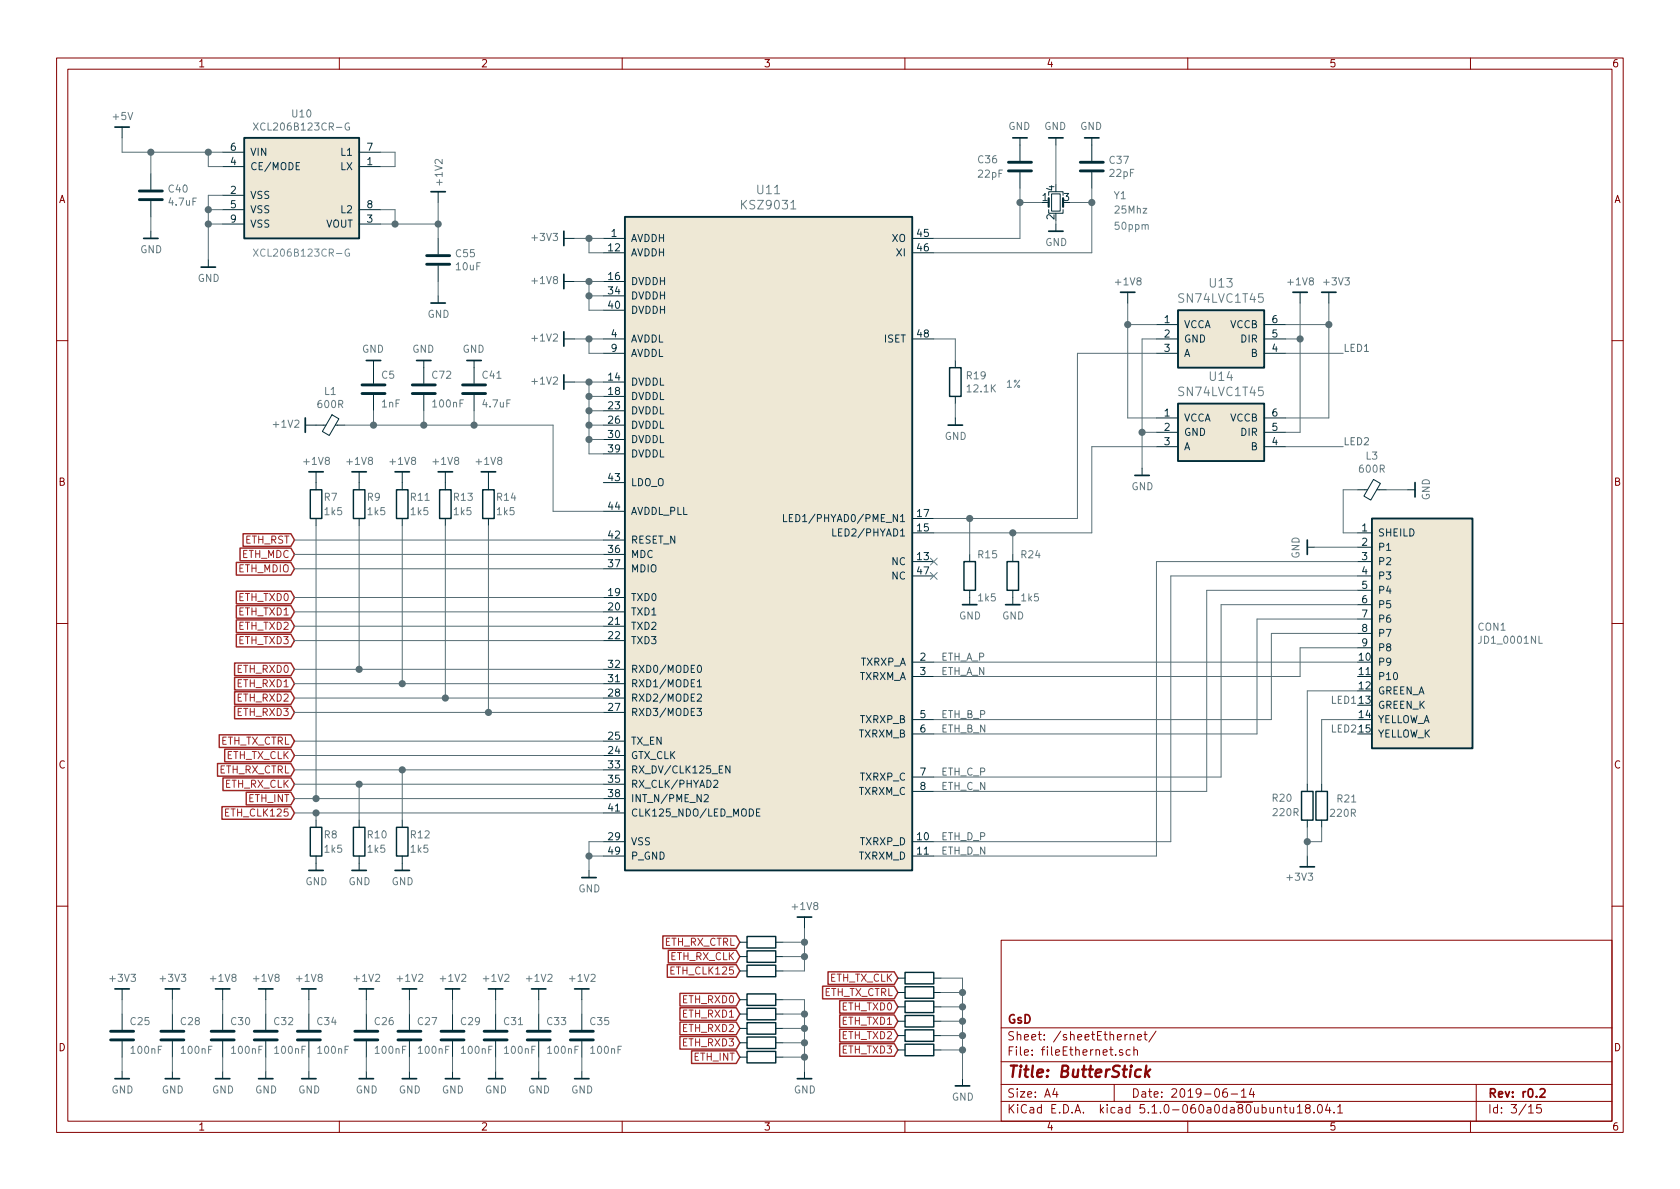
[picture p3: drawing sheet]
<svg xmlns="http://www.w3.org/2000/svg" width="297mm" height="210mm" viewBox="0 0 297 210" stroke-linecap="round" stroke-linejoin="round" font-family="sans-serif">
<g fill="none" stroke="#840000" stroke-width=".18">
<path d="M10 10.3h277v189.9h-277zM12 12.2h273v186.1h-273zM60 10.3v1.9M110 10.3v1.9M160 10.3v1.9M210 10.3v1.9M260 10.3v1.9M10 60.2h2M285 60.2h2M10 110.3h2M285 110.3h2M10 160.2h2"/>
<path d="M177 166.3h108v32h-108zM285 160.2h2M60 198.3v1.9M110 198.3v1.9M160 198.3v1.9M177 194.8h108M177 191.8h108M177 187.8h108M177 181.8h108M186.5 192.5l-.4 1h1M186.8 193v1M197 191.8v3"/>
<path d="M198.5 185.7l-.4-.1-.2 .2 .1 .2 .5 .2v.3h-.6M199.8 185.7l-.4-.1-.3 .3 .1 .6 .2 .1 .4-.1M199.8 183.1l.1-.1a.37 .37 0 0 1 .6 .1v.8M199.8 182.9v1M200.5 185.7l.2-.1 .3 .1 .1 .9M200.5 185.1v1.5M201.1 183.4l.7-.1v-.3l-.5-.1-.2 .2 .1 .7h.6M202.3 182.9h.5M202.5 182.4v1.3l.3 .2M204.4 182.3l-1.3 2M210 198.3v1.9M216.9 192.5a.62 .62 0 0 0-.7 .7l.1 .7 .2 .1 .5-.1v-.5l-.1-.2-.4-.1-.3 .3"/>
<path d="M217.7 193.5h1.1M219.5 193l.4-.5v1.5M219.5 194h.8M221.3 192.5l-.4 1h.9M221.6 193v1M225.9 196l.2-.2 .3 .1 .1 .9M227 195.8h.6M227.2 195.3v1.3l.4 .2M228.1 195.8l.1 .9 .3 .1 .2-.1M228.7 195.8v1M229.4 195.8l.4-.5v1.5M229.4 196.8h.8"/>
<path d="M231.1 196l-.3-.3 .1-.3a.48 .48 0 0 1 .7 .1l-.1 .4a.52 .52 0 0 0-.6 .2 .52 .52 0 0 0 0 .6l.5 .1 .2-.1v-.4l-.2-.3M232.3 196.7v.1M233.1 195.4l.2-.1a.8 .8 0 0 1 .5 .8 .8 .8 0 0 1-.5 .7 1 1 0 0 1-.2-1.4zM234.7 195.2l-.3 1.1h.9M235.1 195.8v1M235.9 196.7v.1M236.5 195.8l.4-.5v1.5M236.5 196.8h.9M260 198.3v1.9M261 191.8v6.5M270.3 195.8l.4-.5v1.5M270.3 196.8h.8"/>
<path d="M272.5 195.3h-.7l-.1 .7 .2-.1 .5 .1 .1 .2v.5l-.2 .1-.6-.1"/>
</g>
<path d="M272.3 192.7l.2-.2h.4l.2 .2 .1 .3-1 1h1" fill="none" stroke="#840000" stroke-width=".3"/>
<path d="M201.7 189.2a.68 .68 0 0 0-1 .3v.8l.3 .1 .6-.1M202.7 188.4l-.3 2M202.7 189.7l.5 .7M203.4 189.1l-.9 .8" fill="none" stroke="#840000" stroke-width=".41"/>
<g fill="#eee8d5" stroke="#eee8d5" stroke-width=".18">
<path d="M110.5 38.3h50.8v115.6h-50.8z"/>
<path d="M242.6 91.7h17.7v40.6h-17.7z"/>
<path d="M208.3 71.4h15.2v10.1h-15.2z"/>
<path d="M208.3 54.9h15.2v10.1h-15.2z"/>
<path d="M43.2 24.4h20.3v17.8h-20.3z"/>
</g>
<path d="M43.2 24.4h20.3v17.8h-20.3zM110.5 38.3h50.8v115.6h-50.8zM208.3 54.9h15.2v10.1h-15.2zM208.3 71.4h15.2v10.1h-15.2zM242.6 91.7h17.7v40.6h-17.7z" fill="none" stroke="#002b36" stroke-width=".33"/>
<g fill="none" stroke="#002b36" stroke-width=".18">
<path d="M21.6 22.5v1.9M26.7 30.7v2.8M26.7 35.6v2.7M39.4 29.5h3.8M39.4 34.5h3.8M39.4 39.6h3.8M39.4 37.1h3.8M39.4 26.9h3.8M63.5 29.5h3.8M63.5 39.6h3.8M63.5 37.1h3.8M63.5 26.9h3.8"/>
<path d="M77.5 33.9v1.9M180.3 24.4v4M180.3 30.5v2.8M185.4 37.1v.6h2.6v-.6M185.4 34.5v-.6h2.6v.6M185.9 34.3h1.6v3h-1.6zM186.7 24.4v1.2M186.7 39.6v1.3M193 24.4v4M193 30.5v2.8M26.7 40.9v1.3M36.8 46v1.2"/>
<path d="M77.5 42.2v2.8M77.5 47v2.8M77.5 52.3v1.3M99.7 42.2h1.9M99.7 49.8h1.9M99.7 59.9h1.9M106.7 42.2h3.8M106.7 44.7h3.8M106.7 49.8h3.8M106.7 52.3h3.8M106.7 59.9h3.8M106.7 54.9h3.8"/>
<path d="M161.3 42.2h3.8M161.3 44.7h3.8M161.3 59.9h3.8M199.4 51.7v1.9M204.5 59.9h3.8M204.5 57.4h3.8M223.5 59.9h3.8M223.5 57.4h3.8M229.9 51.7v1.9M234.9 51.7v1.9M54 75.2h3.6M58.7 73.3l1.2 .8-1.7 2.9-1.2-.7z"/>
<path d="M59.3 75.2h1.7M66 63.7v4.1M66 69.8v2.8M74.9 63.7v4.1M74.9 69.8v2.8M83.8 63.7v4.1M83.8 69.8v2.8M99.7 67.6h1.9M106.7 67.6h3.8M106.7 70.1h3.8M106.7 72.6h3.8M106.7 75.2h3.8"/>
<path d="M106.7 77.7h3.8M106.7 62.5h3.8M168.9 63.7v1.3M168.9 70.1v1.3M168.9 73.9v1.3M204.5 62.5h3.8M204.5 73.9h3.8M204.5 76.4h3.8M204.5 79h3.8M223.5 62.5h3.8M223.5 73.9h3.8M223.5 76.4h3.8"/>
<path d="M223.5 79h3.8M55.9 83.4v3.2M55.9 91.7v1.3M63.5 83.4v3.2M63.5 91.7v1.3M71.1 83.4v3.2M71.1 91.7v1.3M78.7 83.4v3.2M78.7 91.7v1.3M86.4 83.4v3.2M86.4 91.7v1.3M106.7 98h3.8"/>
<path d="M106.7 80.3h3.8M106.7 95.5h3.8M106.7 85.3h3.8M106.7 90.4h3.8M161.3 99.3h3.8M161.3 94.2h3.8M161.3 91.7h3.8M171.4 98v1.3M179.1 98v1.3M201.9 82.8v1.3M231.1 96.8h1.3M240 99.3h2.6"/>
<path d="M240 94.2h2.6M240 96.8h2.6M240 86.6h1.8M242.8 84.8l1.3 .7-1.7 2.9-1.3-.7zM243.5 86.6h1.6M248.9 86.6h1.3M106.7 105.7h3.8M106.7 108.2h3.8M106.7 110.7h3.8M106.7 113.3h3.8M106.7 118.4h3.8M106.7 100.6h3.8"/>
<path d="M161.3 117.1h3.8M161.3 119.6h3.8M161.3 101.8h3.8M171.4 104.4v2.5M179.1 104.4v2.5M240 101.8h2.6M240 104.4h2.6M240 106.9h2.6M240 109.5h2.6M240 112h2.6M240 114.5h2.6M106.7 133.6h3.8"/>
<path d="M106.7 131.1h3.8M106.7 126h3.8M106.7 123.4h3.8M106.7 120.9h3.8M106.7 136.1h3.8M106.7 138.7h3.8M161.3 127.2h3.8M161.3 129.8h3.8M161.3 137.4h3.8M161.3 139.9h3.8M231.1 138.7v1.2M233.7 138.7v1.2"/>
<path d="M55.9 145v1.3M55.9 151.4v2.5M63.5 145v1.3M63.5 151.4v2.5M71.1 145v1.3M71.1 151.4v2.5M104.1 153.9v1.3M106.7 148.8h3.8M106.7 151.4h3.8M106.7 141.2h3.8M106.7 143.8h3.8M161.3 148.8h3.8"/>
<path d="M161.3 151.4h3.8M231.1 145v1.3M231.1 151.4v1.9M233.7 145v1.3M21.6 174.9v1.9M21.6 179.3v2.8M30.5 174.9v1.9M30.5 179.3v2.8M39.4 174.9v1.9M39.4 179.3v2.8M47 174.9v1.9M47 179.3v2.8"/>
<path d="M54.6 174.9v1.9M54.6 179.3v2.8M64.8 174.9v1.9M64.8 179.3v2.8M72.4 174.9v1.9M72.4 179.3v2.8M80 174.9v1.9M80 179.3v2.8M87.6 174.9v1.9M87.6 179.3v2.8M95.2 174.9v1.9M95.2 179.3v2.8"/>
<path d="M102.9 174.9v1.9M102.9 179.3v2.8M130.8 176.8h1.3M130.8 179.3h1.3M130.8 171.7h1.3M130.8 169.2h1.3M130.8 166.6h1.3M137.2 176.8h1.2M137.2 179.3h1.2M137.2 171.7h1.2M137.2 169.2h1.2M137.2 166.6h1.2"/>
<path d="M142.2 162.2v1.9M158.7 178h1.3M158.7 175.5h1.3M158.7 173h1.3M165.1 178h1.3M165.1 175.5h1.3M165.1 173h1.3M21.6 184.1v2.8M21.6 189.5v1.2M30.5 184.1v2.8M30.5 189.5v1.2M39.4 184.1v2.8"/>
<path d="M39.4 189.5v1.2M47 184.1v2.8M47 189.5v1.2M54.6 184.1v2.8M54.6 189.5v1.2M64.8 184.1v2.8M64.8 189.5v1.2M72.4 184.1v2.8M72.4 189.5v1.2M80 184.1v2.8M80 189.5v1.2M87.6 184.1v2.8"/>
<path d="M87.6 189.5v1.2M95.2 184.1v2.8M95.2 189.5v1.2M102.9 184.1v2.8M102.9 189.5v1.2M130.8 181.9h1.3M130.8 184.4h1.3M130.8 186.9h1.3M137.2 181.9h1.2M137.2 184.4h1.2M137.2 186.9h1.2M142.2 189.5v1.2"/>
<path d="M158.7 180.6h1.3M158.7 183.1h1.3M158.7 185.7h1.3M165.1 180.6h1.3M165.1 183.1h1.3M165.1 185.7h1.3M170.2 190.7v1.3"/>
</g>
<g fill="none" stroke="#073642" stroke-width=".18">
<path d="M53 28.7h-.6v1.3h.6M138.5 91v1.2h.6M139.6 91.6h.4M140.2 91h-.6v1.2h.6M147.2 93.5v1.3h.7M123.4 117.8l.2-.2a.67 .67 0 0 1 .4 .7 .67 .67 0 0 1-.4 .6l-.3-.5zM123.2 125.3h.8l-.4 .4 .4 .2v.5l-.2 .1-.6-.1M123.3 122.9l.5-.2 .2 .2v.2v.2l-.8 .7h.8M123.3 120.5l.4-.3v1.3M123.3 121.5h.7M126.2 138.1l.5-.1 .2 .3v.2l-.8 .7h.8M129.1 135.4v1.3l-.8-1.3v1.3"/>
<path d="M124.5 140.6l.5-.1 .2 .4-.7 .9h.7M133.8 143.7h.4M134.4 143h-.6v1.3h.6"/>
</g>
<path d="M44.8 21.7l.8 1.3M45.6 21.7l-.8 1.3M61.7 21.8a.59 .59 0 0 0-.7 .6 .59 .59 0 0 0 .7 .6l.1-.5h-.3M139.8 37h.9M272.1 112.5v1.3h.6" fill="none" stroke="#657b83" stroke-width=".18"/>
<path d="M185.4 35v1.6M188 35v1.6" fill="none" stroke="#002b36" stroke-width=".38"/>
<g fill="none" stroke="#002b36" stroke-width=".51">
<path d="M24.6 35.3h4.1M24.6 33.8h4.1M178.3 30.2h4.1M178.3 28.7h4.1M191 30.2h4.1M191 28.7h4.1M75.4 46.7h4.1M75.4 45.2h4.1M64 69.6h4.1M64 68.1h4.1M72.9 69.6h4.1M72.9 68.1h4.1"/>
<path d="M81.8 69.6h4.1M81.8 68.1h4.1M19.6 183.9h4M19.6 182.4h4M28.4 183.9h4.1M28.4 182.4h4.1M37.3 183.9h4.1M37.3 182.4h4.1M45 183.9h4M45 182.4h4M52.6 183.9h4M52.6 182.4h4"/>
<path d="M62.7 183.9h4.1M62.7 182.4h4.1M70.4 183.9h4M70.4 182.4h4M78 183.9h4M78 182.4h4M85.6 183.9h4.1M85.6 182.4h4.1M93.2 183.9h4.1M93.2 182.4h4.1M100.8 183.9h4.1M100.8 182.4h4.1"/>
</g>
<path d="M202.5 39.9l.2-.2 .3 .1v.8M164.5 98.7l1.2 1.2M165.7 98.7l-1.2 1.2M164.5 101.2l1.2 1.3M165.7 101.2l-1.2 1.3" fill="none" stroke="#268bd2" stroke-width=".18"/>
<g fill="none" stroke="#002b36" stroke-width=".3">
<path d="M20.3 22.5h2.6M76.2 33.9h2.5M179.1 24.4h2.5M185.4 24.4h2.6M191.8 24.4h2.5M25.4 42.2h2.5M35.6 47.2h2.5M76.2 53.6h2.5M99.7 40.9v2.5M99.7 48.5v2.5M99.7 58.7v2.5M185.4 40.9h2.6"/>
<path d="M198.1 51.7h2.6M228.6 51.7h2.5M233.7 51.7h2.5M54 73.9v2.5M64.8 63.7h2.5M73.7 63.7h2.5M82.5 63.7h2.6M99.7 66.3v2.5M167.6 75.2h2.6M54.6 83.4h2.5M62.2 83.4h2.6M69.8 83.4h2.6"/>
<path d="M77.5 83.4h2.5M85.1 83.4h2.5M200.7 84.1h2.5M231.1 95.5v2.5M250.2 85.3v2.6M170.2 106.9h2.5M177.8 106.9h2.5M54.6 153.9h2.5M62.2 153.9h2.6M69.8 153.9h2.6M102.9 155.2h2.5M229.9 153.3h2.5"/>
<path d="M20.3 174.9h2.6M29.2 174.9h2.5M38.1 174.9h2.5M45.7 174.9h2.6M53.3 174.9h2.6M63.5 174.9h2.5M71.1 174.9h2.6M78.7 174.9h2.6M86.4 174.9h2.5M94 174.9h2.5M101.6 174.9h2.5M141 162.2h2.5"/>
<path d="M20.3 190.7h2.6M29.2 190.7h2.5M38.1 190.7h2.5M45.7 190.7h2.6M53.3 190.7h2.6M63.5 190.7h2.5M71.1 190.7h2.6M78.7 190.7h2.6M86.4 190.7h2.5M94 190.7h2.5M101.6 190.7h2.5M141 190.7h2.5"/>
<path d="M168.9 192h2.5"/>
</g>
<g fill="none" stroke="#586e75" stroke-width=".18">
<path d="M21.6 24.4v2.5h17.8M26.7 26.9v3.8M26.7 38.3v2.6M36.8 26.9v2.6h2.6M36.8 39.6h2.6M36.8 37.1h2.6M39.4 34.5h-2.6v11.5M67.3 26.9h2.5v2.6h-2.5M67.3 37.1h2.5v2.5M67.3 39.6h10.2M77.5 35.8v6.4M180.3 33.3v8.9h-15.2"/>
<path d="M180.3 35.8h3.8M186.7 25.6v7M186.7 39v.6M189.2 35.8h3.8M193 33.3v11.4h-27.9M77.5 49.8v2.5M101.6 42.2h5.1M101.6 59.9h5.1M101.6 49.8h5.1M104.1 42.2v2.5h2.6M104.1 49.8v5.1h2.6M104.1 59.9v2.6h2.6"/>
<path d="M104.1 52.3h2.6M165.1 59.9h3.8v3.8M199.4 53.6v20.3h5.1M199.4 57.4h5.1M204.5 59.9h-2.6v22.9M227.3 59.9h2.6M227.3 57.4h7.6M229.9 53.6v22.8h-2.6M234.9 53.6v20.3h-7.6M61 75.2h36.8v15.2h8.9M66 72.6v2.6M74.9 72.6v2.6"/>
<path d="M83.8 72.6v2.6M101.6 67.6h5.1M104.1 67.6v12.7h2.6M104.1 70.1h2.6M104.1 72.6h2.6M104.1 75.2h2.6M104.1 77.7h2.6M168.9 71.4v2.5M201.9 76.4h2.6M204.5 79h-11.5v15.2h-27.9M204.5 62.5h-14v29.2h-25.4M227.3 62.5h10.2"/>
<path d="M227.3 79h10.2M52.1 98h54.6M52.1 95.5h54.6M55.9 93v48.2M63.5 93v25.4M71.1 93v27.9M78.7 93v30.4M86.4 93v33M171.4 91.7v6.3M179.1 94.2v3.8M232.4 96.8h7.6M240 99.3h-35.5v52.1h-39.4"/>
<path d="M240 86.6h-2.5v7.6h2.5M245.1 86.6h3.8M52.1 100.6h54.6M52.1 105.7h54.6M52.1 108.2h54.6M52.1 110.7h54.6M52.1 113.3h54.6M52.1 118.4h54.6M165.1 117.1h74.9M240 101.8h-33v47h-41.9M240 114.5h-10.1v5.1h-64.8M240 112h-15.2v15.2h-59.7"/>
<path d="M240 109.5h-17.8v20.3h-57.1M240 106.9h-24.1v30.5h-50.8M240 104.4h-26.6v35.5h-48.3M52.1 120.9h54.6M52.1 123.4h54.6M52.1 126h54.6M52.1 131.1h54.6M52.1 133.6h54.6M52.1 136.1h54.6M52.1 138.7h54.6M63.5 138.7v6.3M71.1 136.1v8.9"/>
<path d="M240 127.2h-6.3v11.5M240 122.2h-8.9v16.5M52.1 141.2h54.6M52.1 143.8h54.6M55.9 143.8v1.2M104.1 151.4h2.6M106.7 148.8h-2.6v5.1M231.1 146.3v5.1M233.7 146.3v2.5h-2.6M21.6 176.8v2.5M30.5 176.8v2.5M39.4 176.8v2.5"/>
<path d="M47 176.8v2.5M54.6 176.8v2.5M64.8 176.8v2.5M72.4 176.8v2.5M80 176.8v2.5M87.6 176.8v2.5M95.2 176.8v2.5M102.9 176.8v2.5M138.4 176.8h3.8v12.7M138.4 166.6h3.8M138.4 169.2h3.8M138.4 179.3h3.8"/>
<path d="M142.2 164.1v7.6h-3.8M166.4 178h3.8M166.4 173h3.8v17.7M166.4 175.5h3.8M21.6 186.9v2.6M30.5 186.9v2.6M39.4 186.9v2.6M47 186.9v2.6M54.6 186.9v2.6M64.8 186.9v2.6M72.4 186.9v2.6M80 186.9v2.6"/>
<path d="M87.6 186.9v2.6M95.2 186.9v2.6M102.9 186.9v2.6M138.4 181.9h3.8M138.4 184.4h3.8M138.4 186.9h3.8M166.4 180.6h3.8M166.4 183.1h3.8M166.4 185.7h3.8"/>
</g>
<g fill="#586e75" stroke="#586e75" stroke-width=".25">
<circle cx="193" cy="35.8" r=".51"/>
<circle cx="180.3" cy="35.8" r=".51"/>
<circle cx="104.1" cy="67.6" r=".51"/>
<circle cx="104.1" cy="70.1" r=".51"/>
<circle cx="104.1" cy="72.6" r=".51"/>
<circle cx="104.1" cy="75.2" r=".51"/>
<circle cx="104.1" cy="77.7" r=".51"/>
<circle cx="104.1" cy="59.9" r=".51"/>
<circle cx="104.1" cy="49.8" r=".51"/>
<circle cx="104.1" cy="52.3" r=".51"/>
<circle cx="104.1" cy="42.2" r=".51"/>
<circle cx="104.1" cy="151.4" r=".51"/>
<circle cx="55.9" cy="141.2" r=".51"/>
<circle cx="55.9" cy="143.8" r=".51"/>
<circle cx="63.5" cy="138.7" r=".51"/>
<circle cx="71.1" cy="136.1" r=".51"/>
<circle cx="171.5" cy="91.7" r=".51"/>
<circle cx="179.1" cy="94.2" r=".51"/>
<circle cx="63.5" cy="118.4" r=".51"/>
<circle cx="71.1" cy="120.9" r=".51"/>
<circle cx="78.7" cy="123.4" r=".51"/>
<circle cx="86.4" cy="126" r=".51"/>
<circle cx="83.8" cy="75.2" r=".51"/>
<circle cx="201.9" cy="76.4" r=".51"/>
<circle cx="199.4" cy="57.4" r=".51"/>
<circle cx="229.9" cy="59.9" r=".51"/>
<circle cx="235" cy="57.4" r=".51"/>
<circle cx="231.1" cy="148.8" r=".51"/>
<circle cx="69.9" cy="39.6" r=".51"/>
<circle cx="36.8" cy="39.6" r=".51"/>
<circle cx="36.8" cy="37.1" r=".51"/>
<circle cx="36.8" cy="26.9" r=".51"/>
<circle cx="77.5" cy="39.6" r=".51"/>
<circle cx="26.7" cy="26.9" r=".51"/>
<circle cx="66" cy="75.2" r=".51"/>
<circle cx="74.9" cy="75.2" r=".51"/>
<circle cx="142.2" cy="166.6" r=".51"/>
<circle cx="142.2" cy="169.2" r=".51"/>
<circle cx="142.2" cy="179.3" r=".51"/>
<circle cx="142.2" cy="181.9" r=".51"/>
<circle cx="142.2" cy="184.4" r=".51"/>
<circle cx="142.2" cy="186.9" r=".51"/>
<circle cx="170.2" cy="180.6" r=".51"/>
<circle cx="170.2" cy="183.1" r=".51"/>
<circle cx="170.2" cy="185.7" r=".51"/>
<circle cx="170.2" cy="178" r=".51"/>
<circle cx="170.2" cy="175.5" r=".51"/>
</g>
<g fill="none" stroke="#002b36" stroke-width=".25">
<path d="M167.9 65h2v5.1h-2zM54.9 86.6h2v5.1h-2zM62.5 86.6h2v5.1h-2zM70.1 86.6h2v5.1h-2zM77.7 86.6h2.1v5.1h-2.1zM85.3 86.6h2.1v5.1h-2.1zM170.4 99.3h2.1v5.1h-2.1zM178.1 99.3h2v5.1h-2zM230.1 139.9h2.1v5.1h-2.1zM232.7 139.9h2v5.1h-2zM54.9 146.3h2v5.1h-2zM62.5 146.3h2v5.1h-2z"/>
<path d="M70.1 146.3h2v5.1h-2zM132.1 175.8h5.1v2h-5.1zM132.1 178.3h5.1v2h-5.1zM132.1 170.7h5.1v2h-5.1zM132.1 168.1h5.1v2.1h-5.1zM132.1 165.6h5.1v2h-5.1zM160 177h5.1v2.1h-5.1zM160 179.6h5.1v2h-5.1zM160 174.5h5.1v2h-5.1zM160 172h5.1v2h-5.1zM132.1 180.8h5.1v2.1h-5.1zM132.1 183.4h5.1v2h-5.1z"/>
<path d="M132.1 185.9h5.1v2.1h-5.1zM160 182.1h5.1v2h-5.1zM160 184.7h5.1v2h-5.1z"/>
</g>
<g fill="none" stroke="#9f2523" stroke-width=".25">
<path d="M41.8 99.5h9.6l.7 1.1-.7 1.1h-9.6zM42.4 96.9h9l.7 1.1-.7 1.2h-9zM43 94.4h8.4l.7 1.1-.7 1.1h-8.4zM41.5 117.2h9.9l.7 1.2-.7 1.1h-9.9zM41.5 119.8h9.9l.7 1.1-.7 1.1h-9.9zM41.8 104.5h9.6l.7 1.2-.7 1.1h-9.6zM41.8 107.1h9.6l.7 1.1-.7 1.1h-9.6zM41.8 109.6h9.6l.7 1.1-.7 1.2h-9.6zM41.8 112.2h9.6l.7 1.1-.7 1.1h-9.6zM38.5 135h12.9l.7 1.1-.7 1.2h-12.9zM38.8 129.9h12.6l.7 1.2-.7 1.1h-12.6zM39.4 137.6h12l.7 1.1-.7 1.1h-12z"/>
<path d="M39.7 132.5h11.7l.7 1.1-.7 1.1h-11.7zM41.5 122.3h9.9l.7 1.1-.7 1.2h-9.9zM41.5 124.9h9.9l.7 1.1-.7 1.1h-9.9zM39.2 142.6h12.2l.7 1.2-.7 1.1h-12.2zM43.5 140.1h7.9l.7 1.1-.7 1.1h-7.9zM117.2 165.5h13l.6 1.1-.6 1.1h-13zM118 170.6h12.2l.6 1.1-.6 1.1h-12.2zM118.2 168h12l.6 1.2-.6 1.1h-12zM120.2 175.7h10l.6 1.1-.6 1.1h-10zM120.2 178.2h10l.6 1.1-.6 1.1h-10zM145.4 174.4h12.7l.6 1.1-.6 1.1h-12.7zM146.4 171.9h11.7l.6 1.1-.6 1.1h-11.7z"/>
<path d="M148.5 176.9h9.6l.6 1.1-.6 1.2h-9.6zM148.5 179.5h9.6l.6 1.1-.6 1.1h-9.6zM120.2 180.7h10l.6 1.2-.6 1.1h-10zM120.2 183.3h10l.6 1.1-.6 1.1h-10zM122.3 185.8h7.9l.6 1.1-.6 1.2h-7.9zM148.5 182h9.6l.6 1.1-.6 1.1h-9.6zM148.5 184.6h9.6l.6 1.1-.6 1.1h-9.6z"/>
</g>
<path d="M44.8 44l.8 1.3M45.6 44l-.8 1.3M61.7 44.1a.59 .59 0 0 0-.7 .6 .59 .59 0 0 0 .7 .6l.1-.5h-.3" fill="none" stroke="#6c71c4" stroke-width=".18"/>
<text font-size="2.8" fill="#840000" x="178" y="190.5">Title: ButterStick</text>
<g font-size="2.1" fill="#657b83">
<text x="134" y="34.3">U11</text>
<text x="131.4" y="37">KSZ9031</text>
<text x="208.7" y="53.5">SN74LVC1T45</text>
<text x="214" y="50.8">U13</text>
<text x="208.7" y="70">SN74LVC1T45</text>
<text x="214" y="67.4">U14</text>
</g>
<g font-size="2.1" fill="#840000">
<text x="178" y="184">Sheet: /sheetEthernet/</text>
<text x="178" y="181">GsD</text>
<text x="178" y="186.7">File: fileEthernet.sch</text>
<text x="178" y="196.9">KiCad E.D.A. kicad 5.1.0-060a0da80ubuntu18.04.1</text>
<text x="178" y="194.1">Size: A4</text>
<text x="200" y="194.1">Date: 2019-06-14</text>
<text x="263" y="194.1">Rev: r0.2</text>
<text x="263" y="196.9">Id: 3/15</text>
</g>
<g font-size="1.8" fill="#840000">
<text x="35" y="11.9">1</text>
<text x="85" y="11.9">2</text>
<text x="135" y="11.9">3</text>
<text x="185" y="11.9">4</text>
<text x="235" y="11.9">5</text>
<text x="285" y="11.9">6</text>
<text x="10.4" y="35.9">A</text>
<text x="285.4" y="35.9">A</text>
<text x="10.4" y="85.9">B</text>
<text x="285.4" y="85.9">B</text>
<text x="10.4" y="135.9">C</text>
<text x="285.4" y="135.9">C</text>
<text x="10.4" y="185.9">D</text>
<text x="285.4" y="185.9">D</text>
<text x="35" y="199.9">1</text>
<text x="85" y="199.9">2</text>
<text x="135" y="199.9">3</text>
<text x="185" y="199.9">4</text>
<text x="235" y="199.9">5</text>
<text x="285" y="199.9">6</text>
</g>
<g font-size="1.8" fill="#657b83">
<text x="20.1" y="21.2">+5V</text>
<text x="45.7" y="23.1">XCL206B123CR-G</text>
<text x="51.7" y="20.8">U10</text>
<text x="178.3" y="23">GND</text>
<text x="184.6" y="23">GND</text>
<text x="191" y="23">GND</text>
<text x="173" y="28.9">C36</text>
<text x="196.2" y="29">C37</text>
<text x="29.9" y="34.1">C40</text>
<text x="78.3" y="32.6" transform="rotate(-90 78.3 32.6)">+1V2</text>
<text x="173.1" y="31.4">22pF</text>
<text x="196.3" y="31.3">22pF</text>
<text x="197" y="35.2">Y1</text>
<text x="30" y="36.4">4.7uF</text>
<text x="197.3" y="37.8">25Mhz</text>
<text x="24.8" y="44.8">GND</text>
<text x="80.7" y="45.5">C55</text>
<text x="80.7" y="47.8">10uF</text>
<text x="94.2" y="42.6">+3V3</text>
<text x="184.8" y="43.5">GND</text>
<text x="35" y="49.9">GND</text>
<text x="94.2" y="50.2">+1V8</text>
<text x="197.4" y="50.5">+1V8</text>
<text x="227.9" y="50.5">+1V8</text>
<text x="234.2" y="50.5">+3V3</text>
<text x="75.6" y="56.2">GND</text>
<text x="64" y="62.4">GND</text>
<text x="72.9" y="62.4">GND</text>
<text x="81.8" y="62.4">GND</text>
<text x="94.2" y="60.4">+1V2</text>
<text x="57.4" y="69.8">L1</text>
<text x="67.5" y="67">C5</text>
<text x="76.5" y="67">C72</text>
<text x="85.4" y="67">C41</text>
<text x="94.2" y="68">+1V2</text>
<text x="171" y="67.1">R19</text>
<text x="171.1" y="69.4">12.1K</text>
<text x="48.5" y="75.6">+1V2</text>
<text x="56.3" y="72.2">600R</text>
<text x="67.5" y="72.1">1nF</text>
<text x="76.7" y="72.1">100nF</text>
<text x="85.5" y="72.1">4.7uF</text>
<text x="167" y="77.8">GND</text>
<text x="53.9" y="82.2">+1V8</text>
<text x="61.5" y="82.2">+1V8</text>
<text x="69.1" y="82.2">+1V8</text>
<text x="76.7" y="82.2">+1V8</text>
<text x="84.4" y="82.2">+1V8</text>
<text x="240.5" y="83.6">600R</text>
<text x="241.6" y="81.3">L3</text>
<text x="57.4" y="88.6">R7</text>
<text x="65" y="88.6">R9</text>
<text x="72.7" y="88.6">R11</text>
<text x="80.3" y="88.6">R13</text>
<text x="87.9" y="88.6">R14</text>
<text x="200.1" y="86.7">GND</text>
<text x="252.8" y="88.5" transform="rotate(-90 252.8 88.5)">GND</text>
<text x="57.5" y="91.1">1k5</text>
<text x="65.1" y="91.1">1k5</text>
<text x="72.7" y="91.1">1k5</text>
<text x="80.3" y="91.1">1k5</text>
<text x="88" y="91.1">1k5</text>
<text x="173" y="98.7">R15</text>
<text x="180.6" y="98.7">R24</text>
<text x="229.8" y="98.8" transform="rotate(-90 229.8 98.8)">GND</text>
<text x="173.1" y="106.3">1k5</text>
<text x="180.7" y="106.3">1k5</text>
<text x="169.6" y="109.5">GND</text>
<text x="177.2" y="109.5">GND</text>
<text x="261.4" y="111.5">CON1</text>
<text x="261.8" y="113.8">JD1_0001NL</text>
<text x="225" y="141.8">R20</text>
<text x="236.5" y="141.9">R21</text>
<text x="57.4" y="148.3">R8</text>
<text x="65" y="148.3">R10</text>
<text x="72.7" y="148.3">R12</text>
<text x="225.2" y="144.3">220R</text>
<text x="235.4" y="144.4">220R</text>
<text x="57.5" y="150.8">1k5</text>
<text x="65.1" y="150.8">1k5</text>
<text x="72.7" y="150.8">1k5</text>
<text x="227.7" y="155.7">+3V3</text>
<text x="54" y="156.5">GND</text>
<text x="61.6" y="156.5">GND</text>
<text x="69.2" y="156.5">GND</text>
<text x="102.3" y="157.8">GND</text>
<text x="140.2" y="160.9">+1V8</text>
<text x="19.6" y="173.6">+3V3</text>
<text x="28.5" y="173.6">+3V3</text>
<text x="37.4" y="173.6">+1V8</text>
<text x="45" y="173.6">+1V8</text>
<text x="52.6" y="173.6">+1V8</text>
<text x="62.8" y="173.6">+1V2</text>
<text x="70.4" y="173.6">+1V2</text>
<text x="78" y="173.6">+1V2</text>
<text x="85.6" y="173.6">+1V2</text>
<text x="93.2" y="173.6">+1V2</text>
<text x="100.9" y="173.6">+1V2</text>
<text x="23.1" y="181.3">C25</text>
<text x="32" y="181.3">C28</text>
<text x="40.9" y="181.3">C30</text>
<text x="48.5" y="181.3">C32</text>
<text x="56.2" y="181.3">C34</text>
<text x="66.3" y="181.3">C26</text>
<text x="73.9" y="181.3">C27</text>
<text x="81.6" y="181.3">C29</text>
<text x="89.2" y="181.3">C31</text>
<text x="96.8" y="181.3">C33</text>
<text x="104.4" y="181.3">C35</text>
<text x="23.3" y="186.4">100nF</text>
<text x="32.2" y="186.4">100nF</text>
<text x="41.1" y="186.4">100nF</text>
<text x="48.7" y="186.4">100nF</text>
<text x="56.3" y="186.4">100nF</text>
<text x="66.5" y="186.4">100nF</text>
<text x="74.1" y="186.4">100nF</text>
<text x="81.7" y="186.4">100nF</text>
<text x="89.4" y="186.4">100nF</text>
<text x="97" y="186.4">100nF</text>
<text x="104.6" y="186.4">100nF</text>
<text x="19.7" y="193.4">GND</text>
<text x="28.6" y="193.4">GND</text>
<text x="37.5" y="193.4">GND</text>
<text x="45.1" y="193.4">GND</text>
<text x="52.7" y="193.4">GND</text>
<text x="62.9" y="193.4">GND</text>
<text x="70.5" y="193.4">GND</text>
<text x="78.1" y="193.4">GND</text>
<text x="85.8" y="193.4">GND</text>
<text x="93.4" y="193.4">GND</text>
<text x="101" y="193.4">GND</text>
<text x="140.4" y="193.4">GND</text>
<text x="168.3" y="194.6">GND</text>
</g>
<g font-size="1.8" fill="#073642">
<text x="40.8" y="29.2">4</text>
<text x="40.8" y="26.7">6</text>
<text x="44.2" y="27.6">VIN</text>
<text x="60.4" y="27.6">L1</text>
<text x="64.9" y="29.2">1</text>
<text x="64.9" y="26.7">7</text>
<text x="40.8" y="34.3">2</text>
<text x="44.2" y="35.2">VSS</text>
<text x="44.2" y="30.1">CE/MODE</text>
<text x="60.2" y="30.1">LX</text>
<text x="184.3" y="35.6">1</text>
<text x="186.4" y="33.8" transform="rotate(-90 186.4 33.8)">4</text>
<text x="188.1" y="35.6">3</text>
<text x="40.8" y="36.8">5</text>
<text x="40.8" y="39.4">9</text>
<text x="44.2" y="37.7">VSS</text>
<text x="44.2" y="40.3">VSS</text>
<text x="57.6" y="40.3">VOUT</text>
<text x="60.4" y="37.7">L2</text>
<text x="64.9" y="39.4">3</text>
<text x="64.9" y="36.8">8</text>
<text x="108.1" y="41.9">1</text>
<text x="162.2" y="41.9">45</text>
<text x="186.4" y="38.8" transform="rotate(-90 186.4 38.8)">2</text>
<text x="107.6" y="44.4">12</text>
<text x="111.5" y="42.8">AVDDH</text>
<text x="111.5" y="45.3">AVDDH</text>
<text x="157.7" y="42.8">XO</text>
<text x="158.6" y="45.3">XI</text>
<text x="162.2" y="44.4">46</text>
<text x="107.6" y="49.5">16</text>
<text x="107.6" y="52.1">34</text>
<text x="111.5" y="50.4">DVDDH</text>
<text x="111.5" y="53">DVDDH</text>
<text x="107.6" y="54.6">40</text>
<text x="108.1" y="59.7">4</text>
<text x="111.5" y="55.5">DVDDH</text>
<text x="162.2" y="59.7">48</text>
<text x="205.9" y="57.1">1</text>
<text x="205.9" y="59.7">2</text>
<text x="209.3" y="58">VCCA</text>
<text x="217.5" y="58">VCCB</text>
<text x="224.9" y="59.7">5</text>
<text x="224.9" y="57.1">6</text>
<text x="108.1" y="62.2">9</text>
<text x="111.5" y="60.6">AVDDL</text>
<text x="111.5" y="63.1">AVDDL</text>
<text x="156.3" y="60.6">ISET</text>
<text x="205.9" y="62.2">3</text>
<text x="209.3" y="60.6">GND</text>
<text x="209.3" y="63.1">A</text>
<text x="219.5" y="60.6">DIR</text>
<text x="221.2" y="63.1">B</text>
<text x="224.9" y="62.2">4</text>
<text x="107.6" y="67.3">14</text>
<text x="107.6" y="69.8">18</text>
<text x="111.5" y="68.2">DVDDL</text>
<text x="111.5" y="70.7">DVDDL</text>
<text x="107.6" y="72.4">23</text>
<text x="107.6" y="74.9">26</text>
<text x="107.6" y="77.5">30</text>
<text x="111.5" y="73.3">DVDDL</text>
<text x="111.5" y="75.8">DVDDL</text>
<text x="205.9" y="73.7">1</text>
<text x="205.9" y="76.2">2</text>
<text x="209.3" y="74.5">VCCA</text>
<text x="209.3" y="77.1">GND</text>
<text x="217.5" y="74.5">VCCB</text>
<text x="219.5" y="77.1">DIR</text>
<text x="224.9" y="76.2">5</text>
<text x="224.9" y="73.7">6</text>
<text x="107.6" y="80">39</text>
<text x="111.5" y="78.4">DVDDL</text>
<text x="111.5" y="80.9">DVDDL</text>
<text x="205.9" y="78.7">3</text>
<text x="209.3" y="79.6">A</text>
<text x="221.2" y="79.6">B</text>
<text x="224.9" y="78.7">4</text>
<text x="107.6" y="85.1">43</text>
<text x="111.5" y="86">LDO_O</text>
<text x="107.6" y="95.2">42</text>
<text x="107.6" y="90.2">44</text>
<text x="111.5" y="91.1">AVDDL_PLL</text>
<text x="140.5" y="92.3">LED1/PHYAD0/PME_N1</text>
<text x="148.1" y="94.9">LED2/PHYAD1</text>
<text x="162.2" y="94">15</text>
<text x="162.2" y="91.4">17</text>
<text x="240.8" y="94">1</text>
<text x="243.6" y="94.9">SHEILD</text>
<text x="107.6" y="97.8">36</text>
<text x="107.6" y="100.3">37</text>
<text x="111.5" y="98.7">MDC</text>
<text x="111.5" y="101.2">MDIO</text>
<text x="111.5" y="96.1">RESET_N</text>
<text x="157.7" y="99.9">NC</text>
<text x="162.2" y="99.1">13</text>
<text x="162.2" y="101.6">47</text>
<text x="240.8" y="96.5">2</text>
<text x="240.8" y="99.1">3</text>
<text x="240.8" y="101.6">4</text>
<text x="243.6" y="97.4">P1</text>
<text x="243.6" y="99.9">P2</text>
<text x="107.6" y="105.4">19</text>
<text x="107.6" y="107.9">20</text>
<text x="111.5" y="106.3">TXD0</text>
<text x="157.7" y="102.5">NC</text>
<text x="240.8" y="104.1">5</text>
<text x="240.8" y="106.7">6</text>
<text x="243.6" y="102.5">P3</text>
<text x="243.6" y="105">P4</text>
<text x="243.6" y="107.6">P5</text>
<text x="107.6" y="110.5">21</text>
<text x="107.6" y="113">22</text>
<text x="111.5" y="108.8">TXD1</text>
<text x="111.5" y="111.4">TXD2</text>
<text x="111.5" y="113.9">TXD3</text>
<text x="240.8" y="109.2">7</text>
<text x="240.8" y="111.8">8</text>
<text x="243.6" y="110.1">P6</text>
<text x="243.6" y="112.6">P7</text>
<text x="107.6" y="118.1">32</text>
<text x="111.5" y="119">RXD0/MODE0</text>
<text x="152.1" y="117.7">TXRXP_A</text>
<text x="162.7" y="116.8">2</text>
<text x="162.7" y="119.4">3</text>
<text x="240.3" y="116.8">10</text>
<text x="240.3" y="119.4">11</text>
<text x="240.8" y="114.3">9</text>
<text x="243.6" y="117.7">P9</text>
<text x="243.6" y="115.2">P8</text>
<text x="107.6" y="125.7">27</text>
<text x="107.6" y="123.2">28</text>
<text x="107.6" y="120.6">31</text>
<text x="111.5" y="124.1">RXD2/MODE2</text>
<text x="111.5" y="121.5">RXD1/MODE1</text>
<text x="151.8" y="120.3">TXRXM_A</text>
<text x="240.3" y="121.9">12</text>
<text x="240.3" y="124.5">13</text>
<text x="243.6" y="120.3">P10</text>
<text x="243.6" y="122.8">GREEN_A</text>
<text x="243.6" y="125.3">GREEN_K</text>
<text x="107.6" y="130.8">25</text>
<text x="111.5" y="131.7">TX_EN</text>
<text x="111.5" y="126.6">RXD3/MODE3</text>
<text x="151.8" y="130.4">TXRXM_B</text>
<text x="152.1" y="127.9">TXRXP_B</text>
<text x="162.7" y="127">5</text>
<text x="162.7" y="129.5">6</text>
<text x="240.3" y="127">14</text>
<text x="240.3" y="129.5">15</text>
<text x="243.6" y="127.9">YELLOW_A</text>
<text x="243.6" y="130.4">YELLOW_K</text>
<text x="107.6" y="133.3">24</text>
<text x="107.6" y="135.9">33</text>
<text x="111.5" y="134.2">GTX_CLK</text>
<text x="111.5" y="136.8">RX_DV/CLK125_EN</text>
<text x="162.7" y="137.2">7</text>
<text x="107.6" y="138.4">35</text>
<text x="107.6" y="141">38</text>
<text x="107.6" y="143.5">41</text>
<text x="111.5" y="139.3">RX_CLK/PHYAD2</text>
<text x="111.5" y="141.9">INT_N/PME_N2</text>
<text x="151.8" y="140.6">TXRXM_C</text>
<text x="152.1" y="138">TXRXP_C</text>
<text x="162.7" y="139.7">8</text>
<text x="107.6" y="148.6">29</text>
<text x="111.5" y="149.5">VSS</text>
<text x="111.5" y="144.4">CLK125_NDO/LED_MODE</text>
<text x="152.1" y="149.5">TXRXP_D</text>
<text x="162.2" y="148.6">10</text>
<text x="107.6" y="151.1">49</text>
<text x="111.5" y="152">P_GND</text>
<text x="151.8" y="152">TXRXM_D</text>
<text x="162.2" y="151.1">11</text>
</g>
<g font-size="1.8" fill="#268bd2">
<text x="196.8" y="40.6">50ppm</text>
<text x="177.8" y="68.6">1%</text>
</g>
<text font-size="1.8" fill="#6c71c4" x="45.7" y="45.4">XCL206B123CR-G</text>
<g font-size="1.8" fill="#586e75">
<text x="237.5" y="62.2">LED1</text>
<text x="237.5" y="78.7">LED2</text>
<text x="166.4" y="116.8">ETH_A_P</text>
<text x="166.4" y="119.4">ETH_A_N</text>
<text x="235.5" y="124.5">LED1</text>
<text x="166.4" y="127">ETH_B_P</text>
<text x="166.4" y="129.5">ETH_B_N</text>
<text x="235.5" y="129.5">LED2</text>
<text x="166.4" y="137.2">ETH_C_P</text>
<text x="166.4" y="139.7">ETH_C_N</text>
<text x="166.4" y="148.6">ETH_D_P</text>
<text x="166.4" y="151.1">ETH_D_N</text>
</g>
<g font-size="1.8" fill="#9f2523">
<text x="42.1" y="101.2">ETH_MDIO</text>
<text x="42.7" y="98.7">ETH_MDC</text>
<text x="43.2" y="96.1">ETH_RST</text>
<text x="42.2" y="106.3">ETH_TXD0</text>
<text x="42.2" y="108.8">ETH_TXD1</text>
<text x="42.2" y="111.4">ETH_TXD2</text>
<text x="42.2" y="113.9">ETH_TXD3</text>
<text x="42" y="119">ETH_RXD0</text>
<text x="42" y="121.5">ETH_RXD1</text>
<text x="42" y="124.1">ETH_RXD2</text>
<text x="38.8" y="131.7">ETH_TX_CTRL</text>
<text x="42" y="126.6">ETH_RXD3</text>
<text x="38.6" y="136.8">ETH_RX_CTRL</text>
<text x="39.9" y="134.2">ETH_TX_CLK</text>
<text x="39.7" y="139.3">ETH_RX_CLK</text>
<text x="43.9" y="141.9">ETH_INT</text>
<text x="40.2" y="144.4">ETH_CLK125</text>
<text x="117.3" y="167.3">ETH_RX_CTRL</text>
<text x="118.4" y="169.8">ETH_RX_CLK</text>
<text x="118.9" y="172.3">ETH_CLK125</text>
<text x="146.6" y="173.6">ETH_TX_CLK</text>
<text x="120.8" y="177.4">ETH_RXD0</text>
<text x="120.8" y="180">ETH_RXD1</text>
<text x="145.5" y="176.1">ETH_TX_CTRL</text>
<text x="148.9" y="178.7">ETH_TXD0</text>
<text x="120.8" y="182.5">ETH_RXD2</text>
<text x="120.8" y="185">ETH_RXD3</text>
<text x="148.9" y="181.2">ETH_TXD1</text>
<text x="148.9" y="183.8">ETH_TXD2</text>
<text x="122.7" y="187.6">ETH_INT</text>
<text x="148.9" y="186.3">ETH_TXD3</text>
</g>
</svg>
